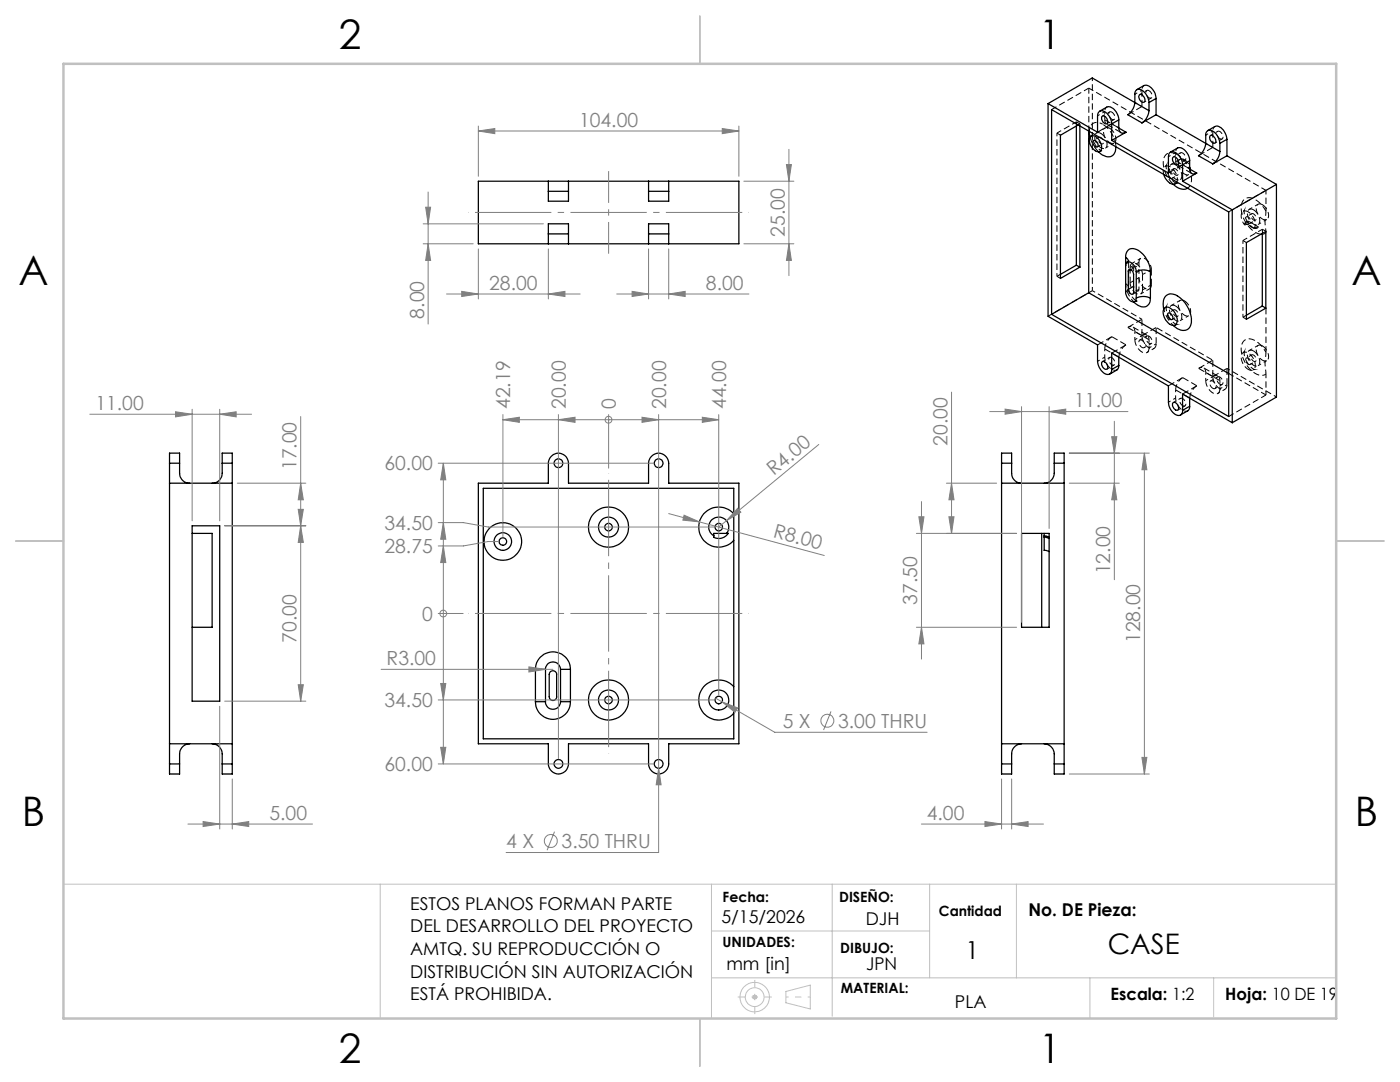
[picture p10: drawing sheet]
<svg xmlns="http://www.w3.org/2000/svg" width="279mm" height="216mm" viewBox="0 0 279 216" stroke-linecap="round" stroke-linejoin="round" font-family="sans-serif">
<g fill="none" stroke="#000" stroke-width=".25">
<path d="M226.9 17.9l1.4-.8a2.23 2.23 0 0 1 2.4 2.2v.3M227.4 18.9a1.01 1.01 0 0 1 .9 1.5 1.01 1.01 0 0 1-.9-1.5zM230.7 19.6l-1.4 .9M230.7 19.6v3.3M109.4 38.2h4.1M109.4 36.2h4.1M109.4 38.2v1.9h4.1v-1.9M109.4 36.2h-13.9v12.4h13.9M109.4 36.2v2M113.5 36.2v2M113.5 36.2h15.9M129.4 38.2h4.1"/>
<path d="M129.4 36.2h4.1M129.4 38.2v1.9h4.1v-1.9M129.4 36.2v2M133.5 36.2h14v12.4h-14M133.5 36.2v2M209.2 20.7l9.8 5.7v-3.3a.93 .93 0 0 1 .6-1 .93 .93 0 0 1 1.1 .3 3.1 3.1 0 0 1 1.2 2.3M209.2 20.7v42.4l9.8 5.7v3.3a2.69 2.69 0 0 0 2.2 2.6l.5-.3 .2-.7M209.9 21.9l35.3 20.4v40.8l-35.3-20.4zM214.8 25.2v27.7M215.2 24.9l-3.6 2.1v28.6l3.9-2.3M215.5 25.2v28.1M217.3 26.2v32.2"/>
<path d="M217.4 26.2l.1 1.2M217.6 27.2a1.5 1.5 0 0 1 2 1.2 1.24 1.24 0 0 1-.3 1.9 2.24 2.24 0 0 1-1.7-3.1zM218 26.9l-.3 .3M218.2 28a.78 .78 0 0 1 .8 .5 .78 .78 0 0 1-.1 .9 .91 .91 0 0 1-.7-1.4zM219.5 22.2l1.4-.8a2.11 2.11 0 0 1 2.3 1.9l.1 .6M219.9 30.1l-.4 .1M219.9 23.2a.82 .82 0 0 1 1.2 .9 .43 .43 0 0 1-.2 .6 .43 .43 0 0 1-.6-.2l-.4-.7zM221.9 28l11.3 6.5v-3.2a.91 .91 0 0 1 .6-1 .91 .91 0 0 1 1 .3 2.98 2.98 0 0 1 1.2 2.3M221.9 24.7v3.3M222.7 29.3a1.63 1.63 0 0 1-.7 1.8 1.63 1.63 0 0 1-2-.2l-.8-.6M223.3 25.5a.89 .89 0 0 0 .4 1 .89 .89 0 0 0 1-.1M223.3 23.9l-1.4 .8"/>
<path d="M223.3 23.9v1.6M223.3 25.5l1.4 .9M224.7 26.4l-2.8 1.6M226.5 20.5v-1.7a.91 .91 0 0 1 .6-1 .91 .91 0 0 1 1 .4 3.5 3.5 0 0 1 1.2 2.3M226.5 20.5a3.3 3.3 0 0 1-1.4 2.4l2.8 1.6M226.5 20.5l-8.5-4.9-8.8 5.1M226.5 20.5l2.8 1.6M229.3 22.1a3.3 3.3 0 0 1-1.4 2.4M229.3 20.5v1.6M230.7 22.9l-2.8 1.6M230.7 22.9l9.9 5.7M232.2 34.8a2.58 2.58 0 0 0 2 2l.5-.3 .1-.2"/>
<path d="M233.5 35.5l.1 .1M233.6 30.3l1.4-.8a2.19 2.19 0 0 1 2.3 2l.1 .6M234.1 31.4a.78 .78 0 0 1 .8 .1 .78 .78 0 0 1 .3 .7 .43 .43 0 0 1-.1 .6 .43 .43 0 0 1-.6-.1l-.5-.8zM234.1 36.8a2.52 2.52 0 0 0 2.9 .8M234.8 36.6l-.3 .1M236 36.2l9.9 5.7M236 32.9v3.3M237.4 33.7a.87 .87 0 0 0 .4 .9 .87 .87 0 0 0 1-.1M237.4 32.1l-1.4 .8M237.4 32.1v1.6M237.4 33.7l1.4 .8M238.8 34.5l-2.8 1.7"/>
<path d="M240.6 28.6v-1.6a.92 .92 0 0 1 .6-1 .92 .92 0 0 1 1.1 .3 3.5 3.5 0 0 1 1.2 2.3M240.6 28.6a3.3 3.3 0 0 1-1.4 2.5l2.8 1.6M240.6 28.6l2.9 1.6M241 26.1l1.4-.8a1.92 1.92 0 0 1 2.3 1.6l.2 .9M241.5 27.1a.77 .77 0 0 1 1.1 .7 .5 .5 0 0 1-.2 .7 .5 .5 0 0 1-.7-.3l-.2-.4zM243.5 30.2a3.3 3.3 0 0 1-1.5 2.5M243.5 28.6v1.6M244.9 31.1l9.8 5.7M244.9 31.1l-2.9 1.6M244.9 27.8l-1.4 .8M244.9 27.8v3.3M254.7 36.8l-8.8 5.1"/>
<path d="M254.7 36.8v42.4l-8.8 5.1M109.4 48.6h4.1M109.4 46.7h4.1M109.4 46.7v-2h4.1v2M109.4 46.7v1.9M113.5 46.7v1.9M113.5 48.6h15.9M129.4 48.6h4.1M129.4 46.7h4.1M129.4 46.7v-2h4.1v2M129.4 46.7v1.9M133.5 46.7v1.9"/>
<path d="M214.8 52.9l.7 .4M214.8 52.9l-3.2 1.9M217.3 58.4l27.9 16.1M217.3 58.4l-7.4 4.3M224.6 51.4a1.5 1.5 0 0 1 .8-1.7 1.5 1.5 0 0 1 1.7 .2 5.7 5.7 0 0 1 2.5 4.3M224.6 53a.69 .69 0 0 1 .5-.8 .69 .69 0 0 1 .8 .3l.5 .7 .4 1M224.6 51.4v6.9a1.96 1.96 0 0 0 1.7 1.9l.3-.1 .2-.6M224.6 51.4l.4 .3 .2 .4M225.2 54.1a.44 .44 0 0 1 .4-.4 .44 .44 0 0 1 .5 .5l.1 .6v3.7a.55 .55 0 0 1-.6 .2 .55 .55 0 0 1-.4-.6v-.4M225.2 54.1v3.6M225.2 52l-.3 .3M225.7 53.8l-.5 .3"/>
<path d="M226.2 57.1l-1 .6M226.8 54.2a2.96 2.96 0 0 1 2.8 0M226.8 59.5a3.3 3.3 0 0 1 2.8 0M226.8 54.2v5.3M229.6 59.5a1.51 1.51 0 0 1-.7 1.6 1.51 1.51 0 0 1-1.8-.2l-.9-.6M229.6 54.2v5.3M245.9 41.9v42.4M248.7 48.4l3.9-2.2v15.3l-3.9 2.2zM251.6 46.7h.3M251.9 46.6v14.5M219.9 72.2a.82 .82 0 0 1 1.2 .9 .49 .49 0 0 1-.3 .6 .49 .49 0 0 1-.7-.4l-.2-.6zM221.9 73.7v-3.3l11.3 6.6v3.3a2.69 2.69 0 0 0 2.1 2.6l.5-.3 .2-.7"/>
<path d="M223.3 72.9l-.1 .5-.3 .4-1.4 .8M223.3 71.3v1.6M223.3 72.9l-1.4 .8M226.8 60.1l-.4 .1M232.3 61.7a2.29 2.29 0 0 1 1.1-3 4.4 4.4 0 0 1 3.9 3.1 3.4 3.4 0 0 1-.2 3.9 2.41 2.41 0 0 1-3-.8M232.4 61.5a1.56 1.56 0 0 1 2.1 1 1.67 1.67 0 0 1-.1 2.4 2.5 2.5 0 0 1-2.3-2.5zM232.8 61.2l-.2 .2M233 62.6a.78 .78 0 0 1 .9 .2 .78 .78 0 0 1 .1 .8 .78 .78 0 0 1-.8-.2 .78 .78 0 0 1-.2-.8zM234.8 64.8h-.3M237.4 79.4v1.7M251.9 61.1l.7 .4M251.9 61.1l-3.2 1.8"/>
<path d="M33.8 92.4v-2h2v2M33.8 96.4h12.6M33.8 92.4h2M33.8 92.4v60M35.8 92.4v2a1.97 1.97 0 0 0 2.1 2M44.3 92.4v2a1.97 1.97 0 0 1-2 2M44.3 92.4v-2h2.1v2M44.3 92.4h2.1M46.4 92.4v60M95.5 96.4h13.9v-4a2.01 2.01 0 0 1 2-2 2.01 2.01 0 0 1 2.1 2v4h15.9v-4a2.01 2.01 0 0 1 2-2 2.01 2.01 0 0 1 2.1 2v4h14v52h-14v4a2.01 2.01 0 0 1-2.1 2 2.01 2.01 0 0 1-2-2v-4h-15.9v4a2.01 2.01 0 0 1-2.1 2 2.01 2.01 0 0 1-2-2v-4h-13.9zM96.4 97.4h50v50h-50zM199.9 92.4v-2h2v2"/>
<path d="M199.9 96.4h12.5M199.9 92.4v60M199.9 92.4h2M201.9 92.4v2a1.97 1.97 0 0 0 2 2M210.4 92.4v2a2.04 2.04 0 0 1-2 2M210.4 92.4v-2h2v2M210.4 92.4h2M212.4 92.4v60M234.1 80.4a.92 .92 0 0 1 .9 .2 .92 .92 0 0 1 .2 1 .56 .56 0 0 1-.6 .2 .56 .56 0 0 1-.4-.5l-.2-.4zM236 81.9v-3.3l9.9 5.7M237.4 81.1l-.1 .5-.2 .4-1.5 .8M237.4 81.1l-1.4 .8"/>
<path d="M38.3 106.4h4v18.8h-4M38.3 104.9h5.6v35h-5.6zM145 106.4a2 2 0 0 0-.4-2.8 2 2 0 0 0-2.9 .5 2 2 0 0 0 .8 2.8M145 106.4h.3a2.16 2.16 0 0 1-2.8 .8v-.3M145 106.4h-2.5v.5M146.4 102.5a4 4 0 0 0-5.7-.2 4 4 0 0 0 0 5.7 4 4 0 0 0 5.7-.2M203.9 106.4h5.5v18.8h-5.5zM207.9 106.4v18.8M208.4 107.2l1 .3M208.4 107.2v2.6l1 .3M208.4 106.9l1 .3M208.4 106.9v.3"/>
<path d="M208.4 106.4v.5M106.9 133.6h2M106.9 133.6a3.5 3.5 0 0 1 3.4-3.5 3.5 3.5 0 0 1 3.5 3.5M106.9 133.6v6.4M108.9 133.6a1.5 1.5 0 0 1 1.5-1.5 1.5 1.5 0 0 1 1.5 1.5M108.9 133.6v6.4M109.9 134a.75 .75 0 0 1 .8-.1 .75 .75 0 0 1 .4 .7v4.4a.74 .74 0 0 1-.8 .8 .74 .74 0 0 1-.7-.8v-4.4zM111.9 133.6h1.9M111.9 133.6v6.4M113.8 133.6v6.4M146.4 137a4 4 0 0 0-5.7-.2 4 4 0 0 0 0 5.7 4 4 0 0 0 5.7-.2M33.8 152.4v2h2v-2"/>
<path d="M33.8 148.4h12.6M33.8 152.4h2M37.9 148.4a2.03 2.03 0 0 0-2.1 2v2M42.3 148.4a2.03 2.03 0 0 1 2 2v2M44.3 152.4v2h2.1v-2M44.3 152.4h2.1M106.9 140a3.5 3.5 0 0 0 3.4 3.5 3.5 3.5 0 0 0 3.5-3.5M106.9 140h2M108.9 140a1.5 1.5 0 0 0 1.5 1.5 1.5 1.5 0 0 0 1.5-1.5M111.9 140h1.9M199.9 152.4v2h2v-2M199.9 148.4h12.5"/>
<path d="M199.9 152.4h2M203.9 148.4a2.04 2.04 0 0 0-2 2v2M208.4 148.4a2.1 2.1 0 0 1 2 2v2M210.4 152.4v2h2v-2M210.4 152.4h2"/>
<circle cx="111.5" cy="92.4" r=".87"/>
<circle cx="131.4" cy="92.4" r=".86"/>
<circle cx="100.3" cy="108.1" r="1.76"/>
<circle cx="100.4" cy="108.1" r="3.7"/>
<circle cx="100.4" cy="108.1" r=".74"/>
<circle cx="121.4" cy="105.2" r="4"/>
<circle cx="121.4" cy="105.2" r=".75"/>
<circle cx="121.4" cy="105.2" r="1.99"/>
<circle cx="143.5" cy="105.2" r=".75"/>
<circle cx="121.4" cy="139.7" r=".76"/>
<circle cx="121.4" cy="139.7" r="4"/>
<circle cx="121.4" cy="139.7" r="1.99"/>
<circle cx="143.4" cy="139.7" r=".76"/>
<circle cx="143.5" cy="139.7" r="1.99"/>
<circle cx="111.5" cy="152.4" r=".87"/>
<circle cx="131.4" cy="152.4" r=".87"/>
</g>
<g fill="none" stroke="#000" stroke-width=".2" stroke-dasharray="1.3 .6" stroke-linecap="butt">
<path d="M227.9 18v3.3M215.5 25.1v-.4M215.5 24.7l-.3 .2M219.7 26.6a.83 .83 0 0 0-1.1 .1 .83 .83 0 0 0-.1 1.1 2.05 2.05 0 0 0 2 1.8 1.69 1.69 0 0 0-.1-2.4l-.7-.6M220.9 24.8l2.8 1.7M221.5 25.6a2.24 2.24 0 0 1 1 2.9 1.51 1.51 0 0 1-2-1.2 1.25 1.25 0 0 1 .3-1.9l.7 .2M221.9 24.7l-2.8 1.7M223.3 25.5l-2.8-1.6M225.1 22.9l2.8-1.6M234.6 32.9a2.24 2.24 0 0 1 1 2.8 1.51 1.51 0 0 1-2-1.1 1.25 1.25 0 0 1 .4-1.9l.6 .2M235 33l2.9 1.6M236 32.9l-2.8 1.6"/>
<path d="M236.4 31.9a2.24 2.24 0 0 1 1 2.8 1.51 1.51 0 0 1-2-1.1 1.25 1.25 0 0 1 .3-1.9l.7 .2M237.4 33.7l-2.8-1.6M239.2 31l2.8-1.6M242 26.1v3.3M225.2 52.2l.1-.2M226.2 53.5l-.5 .3M248.4 44.5v.4M250.2 41.9a2.24 2.24 0 0 1 1 2.8 1.51 1.51 0 0 1-2-1.1 1.25 1.25 0 0 1 .3-1.9l.7 .2M251.9 40.8a2.24 2.24 0 0 1 1 2.9 1.51 1.51 0 0 1-1.9-1.1 1.25 1.25 0 0 1 .3-1.9l.6 .1M219.1 68.8l2.8-1.6M220.5 69.6l2.8 1.7M224.7 68.8l-2.8 1.6"/>
<path d="M224.7 68.8l-2.8-1.6M225.1 65.3l2.8 1.7M226.5 67.8a2.7 2.7 0 0 0 2.1 2.6l.5-.3 .2-.7M226.9 60.1a3.3 3.3 0 0 1-1.7-2.7M227.9 67l2.8-1.7M227.9 63.7l-2.8 1.6M227.9 63.7v3.3M227.9 67a2.7 2.7 0 0 0 2.1 2.6l.5-.3 .2-.7M228.9 66.9l-2.8-1.7M229.3 67.8l-2.8-1.6M230.7 68.6v-3.3M233.2 77l2.8-1.7"/>
<path d="M234.6 77.8l2.8 1.6M234.6 61.1a2.24 2.24 0 0 1 1 2.8 1.51 1.51 0 0 1-2-1.1 1.25 1.25 0 0 1 .4-1.9l.6 .2M236.4 60a2.24 2.24 0 0 1 1 2.9 1.51 1.51 0 0 1-2-1.1 1.25 1.25 0 0 1 .3-1.9l.7 .1M238.9 77l-2.9 1.6M238.9 77l-2.9-1.7M239.2 73.5l2.8 1.6M240.6 76a2.7 2.7 0 0 0 2.2 2.6l.5-.3 .2-.7M242 75.1l2.9-1.6M242 71.9l-2.8 1.6M242 71.9v3.2M242 75.1a2.7 2.7 0 0 0 2.2 2.7l.5-.3 .2-.7M243 75l-2.8-1.6"/>
<path d="M243.5 76l-2.9-1.7M244.9 76.8v-3.3M250.2 70a2.24 2.24 0 0 1 1 2.9 1.51 1.51 0 0 1-2-1.1 1.25 1.25 0 0 1 .3-1.9l.7 .1M251.9 69a2.24 2.24 0 0 1 1 2.9 1.51 1.51 0 0 1-1.9-1.2 1.25 1.25 0 0 1 .3-1.8l.6 .1M252.7 70.3v-8.8"/>
</g>
<g fill="none" stroke="#000" stroke-width=".2" stroke-dasharray="1.3 .6" stroke-dashoffset=".8" stroke-linecap="butt">
<path d="M227.9 18l-1.4 .8M228.9 18l-1.4 .9M219.1 23.1l1.4-.8M220.5 22.3v1.6M220.9 24.7l1.4-.9M221.5 22.3l-1.5 .8M221.9 24.7l1.4 .8M227.9 21.3l-1.4-.9M228.3 20.4l1.5-.8M233.2 31.3l1.4-.9M234.6 30.4v1.7M235.1 32.8l1.4-.8"/>
<path d="M235.6 30.5l-1.4 .8M236 32.9l1.4 .8M242 29.4l-1.4-.8M242 26.1l-1.4 .9M242.5 28.5l1.4-.8M243 26.2l-1.4 .8M219.1 72.1l1.4-.8M220.5 69.6v1.7M220.9 73.7l1.4-.9M221.5 71.3l-1.5 .8M226.5 66.2v1.6M227.9 67l-1.4 .8"/>
<path d="M228.3 69.4l1.5-.8M228.9 67l-1.4 .9M228.9 70.3l1.4-.8M229.3 69.4v-1.6M230.7 68.6l-1.4 .8M234.6 77.8v1.6M235.6 79.5l-1.4 .8M240.6 74.3v1.7M242 75.1l-1.4 .9M242.5 77.5l1.4-.8M243 75.2l-1.4 .8M243 78.5l1.5-.8"/>
<path d="M243.5 77.6v-1.6M244.9 76.8l-1.4 .8M233.2 80.2l1.4-.8M235.1 81.8l1.4-.8"/>
</g>
<path d="M217.3 17.6v8.5M209.9 21.9l7.4-4.3M234.8 36.6a3.9 3.9 0 0 1-2-3.6l-.2 .2M252.7 38l-35.4-20.4M245.2 42.3l7.5-4.3M250.4 45.6a3.9 3.9 0 0 1-2.1-3.6l-.2 .2M245.2 74.5l7.5 4.3M245.2 83.1l7.5-4.3" fill="none" stroke="#000" stroke-width=".2" stroke-dasharray="1.3 .6" stroke-dashoffset=".2" stroke-linecap="butt"/>
<g fill="none" stroke="#000" stroke-width=".2" stroke-dasharray="1.3 .6" stroke-dashoffset=".5" stroke-linecap="butt">
<path d="M228.3 17.1l-.3 .4-.1 .5M218 27.3v30.7M220.5 23.9a.86 .86 0 0 0 .4 .9 .86 .86 0 0 0 1-.1M220.9 21.4l-.3 .4-.1 .5M234.6 32.1a.86 .86 0 0 0 .4 .9 .86 .86 0 0 0 1-.1M235 30.8a5.7 5.7 0 0 1 2.6 6l-.6 .7M235 29.5l-.3 .4-.1 .5M242.5 25.2l-.4 .4-.1 .5M224.7 58.2a.86 .86 0 0 0 .5-.8 .86 .86 0 0 0-.5-.8M250.2 45.6l1-.3M250.2 45.6a2.48 2.48 0 0 0-1.1-3.3 .91 .91 0 0 0-1.1 0 .91 .91 0 0 0-.3 1.1l.2 .6 .5 .9M250.2 45.6l-1.8-1.1"/>
<path d="M252.7 42.2v-4.2M220.5 71.3a2.7 2.7 0 0 0 2.1 2.6l.3-.1M226.3 60.2a5.6 5.6 0 0 1-1.6-3.6M226.5 66.2a.86 .86 0 0 0-.4-1 .86 .86 0 0 0-1 .1M227.9 67a.86 .86 0 0 1 1-.1 .86 .86 0 0 1 .4 .9M234.6 79.4a2.7 2.7 0 0 0 2.1 2.7l.3-.1M240.6 74.3a.86 .86 0 0 0-.4-.9 .86 .86 0 0 0-1 .1M242 75.1a.86 .86 0 0 1 1-.1 .86 .86 0 0 1 .5 1M252.7 74.6a2.53 2.53 0 0 1-3.2-.9 5.2 5.2 0 0 1-1.5-5.4 1.86 1.86 0 0 1 2.9-.1l.9 .9 .9 1.2M252.7 78.8v-4.2"/>
</g>
<g fill="none" stroke="#000" stroke-width=".2" stroke-dasharray="1.3 .6" stroke-dashoffset=".3" stroke-linecap="butt">
<path d="M229.3 18.1a.47 .47 0 0 0-.6 .1 .47 .47 0 0 0 .1 .6 .66 .66 0 0 0 .4 .7 .66 .66 0 0 0 .7-.2v-.5l-.6-.7M214.8 24.3l-3.9 2.3M221.9 22.4a.47 .47 0 0 0-.6 .1 .47 .47 0 0 0 .1 .6 .66 .66 0 0 0 .4 .7 .66 .66 0 0 0 .7-.2l-.1-.6-.5-.6M236 32a.47 .47 0 0 0 .7-.2 .47 .47 0 0 0-.1-.6 .66 .66 0 0 0-.4-.6 .66 .66 0 0 0-.8 .1l.2 .8 .4 .5M243.5 27.7a.47 .47 0 0 0 .6-.2 .47 .47 0 0 0-.1-.6 .66 .66 0 0 0-.4-.6 .66 .66 0 0 0-.7 .1v.6l.6 .7M225.5 56.4a2.24 2.24 0 0 0 2 2.3l.3-.2 .2-.6M227.3 52.3a.83 .83 0 0 1 .6-.9 .83 .83 0 0 1 1 .5l.6 .7 .3 1.2M228 54.8a2.24 2.24 0 0 0-2-2.3l-.3 .2-.2 .7M229.8 56.8a.83 .83 0 0 1-.6 .9 .83 .83 0 0 1-1-.4l-.6-.7-.3-1.2M248.1 48l3.8-2.3M249.1 44.8v-.7M209.2 63.1l8.8-5.1"/>
<path d="M221.9 71.4a.47 .47 0 0 0-.6 .1 .47 .47 0 0 0 .1 .6 .66 .66 0 0 0 .4 .7 .66 .66 0 0 0 .7-.2l-.1-.6-.5-.6M227.9 67.9a.47 .47 0 0 0-.6 .1 .47 .47 0 0 0 .1 .7 .66 .66 0 0 0 .4 .6 .66 .66 0 0 0 .7-.2l-.1-.5-.5-.7M229.3 67.1a.47 .47 0 0 0-.6 .1 .47 .47 0 0 0 .1 .6 .66 .66 0 0 0 .4 .7 .66 .66 0 0 0 .7-.2v-.6l-.6-.6M234.8 64.7a3.9 3.9 0 0 1-2-3.5M242 77.5a.47 .47 0 0 0 .7-.1 .47 .47 0 0 0-.1-.7 .66 .66 0 0 0-.4-.6 .66 .66 0 0 0-.8 .1l.2 .8 .4 .5M243.5 76.7a.47 .47 0 0 0 .6-.2 .47 .47 0 0 0-.1-.6 .66 .66 0 0 0-.4-.6 .66 .66 0 0 0-.7 .1v.6l.6 .7M236 81a.47 .47 0 0 0 .7-.2 .47 .47 0 0 0-.1-.6 .66 .66 0 0 0-.4-.6 .66 .66 0 0 0-.8 .1l.2 .8 .4 .5"/>
</g>
<g fill="none" stroke="#000" stroke-width=".2" stroke-dasharray="1.3 .6" stroke-dashoffset=".4" stroke-linecap="butt">
<path d="M210.9 26.6l.7 .4M214.8 24.3l.7 .4M214.8 25.1v-.8M234.9 36.3a2.63 2.63 0 0 0-2.1-3.2 1.18 1.18 0 0 0-.6 1.7M210.9 55.1l.7 .4M210.9 55.1l.7-.4M248.1 48l.7 .4M249.1 44.8l-.7 .1M249.1 44.1l2.1 1.2M249.1 44.1l-.7 .4M251.2 45.3a1.36 1.36 0 0 1-2.1-.5M251.9 45.7l.8 .5"/>
<path d="M251.9 45.7v.9M252.7 42.2l-.2 2.2 .2 2.1M252.7 46.5l-.8 .2M248.1 63.3l.7 .4M248.8 62.9l-.7 .4M249.1 73.7a.9 .9 0 0 0 1.1 0 .9 .9 0 0 0 .3-1 2.57 2.57 0 0 0-2.2-2.4 1.48 1.48 0 0 0-.2 2.2l.5 .8 .5 .4M252.7 70.3l-.2 2.2 .2 2.1"/>
</g>
<g fill="none" stroke="#000" stroke-width=".2" stroke-dasharray="1.3 .6" stroke-dashoffset=".6" stroke-linecap="butt">
<path d="M218 15.5v11.5M210.9 26.6v28.5M217.4 26.2a1.6 1.6 0 0 1 .8-1.6 1.6 1.6 0 0 1 1.9 .2M219 29.3l1.1-.6M219.3 27.4l-1 .6M219.9 30.1a3.6 3.6 0 0 1-1.9-3.2M220.6 29.6l1.7-1.1M220.6 25.5l-1.8 1M233.9 35.6l1.1-.6M234.2 33.7l-1 .6M235.5 35.8l1.8-1M235.5 31.8l-1.8 1"/>
<path d="M218 58l9.9 5.7M225.2 52v.5l-.5 .5M225.5 53.4l1.8-1.1M225.5 56.4l1.8-1M226.1 58.7l1.1-.6M226.2 53.5v1.2M226.4 53.2l-1.1 .6M227.3 54.1l-1.1 .6M227.3 57.7l-1.1 .6M227.7 58.7l1.7-1.1M227.7 51.5l-1.8 1.1M228 54.8l1.8-1"/>
<path d="M228 57.9l1.8-1.1M235.5 59.9l-1.8 1.1M249.5 44.6l1.1-.7M249.8 42.6l-1.1 .7M251.1 44.8l1.7-1M251.1 40.8l-1.8 1M233.9 63.7l1.1-.6M234.1 64.9a6.7 6.7 0 0 1-1.8-3.2M234.2 61.8l-1 .6M235.5 64l1.8-1M244.9 73.5l9.9 5.7M248.1 63.3v-15.3"/>
<path d="M249.5 72.7l1.1-.6M249.8 70.8l-1.1 .6M251.1 73l1.7-1M251.1 68.9l-1.8 1"/>
</g>
<path d="M219.7 27.4a.44 .44 0 0 0-.6 .2 .44 .44 0 0 0 .2 .6 .48 .48 0 0 0 .4 .5 .48 .48 0 0 0 .5-.3l-.1-.5-.4-.5M233.6 35.6a.44 .44 0 0 0 .5-.3 .44 .44 0 0 0-.1-.5 .48 .48 0 0 0-.4-.5 .48 .48 0 0 0-.6 .2l.2 .6 .3 .4M234.6 33.7a.44 .44 0 0 0-.6 .2 .44 .44 0 0 0 .2 .6 .48 .48 0 0 0 .4 .5 .48 .48 0 0 0 .5-.3l-.1-.6-.4-.4M227.3 57.7v-3.6M249.1 44.5a.44 .44 0 0 0 .6-.2 .44 .44 0 0 0-.2-.6 .48 .48 0 0 0-.4-.5 .48 .48 0 0 0-.5 .3l.1 .6 .4 .4M250.2 42.7a.44 .44 0 0 0-.6 .2 .44 .44 0 0 0 .2 .6 .48 .48 0 0 0 .3 .5 .48 .48 0 0 0 .6-.3l-.1-.6-.4-.4M234.6 61.9a.44 .44 0 0 0-.6 .2 .44 .44 0 0 0 .2 .6 .48 .48 0 0 0 .4 .4 .48 .48 0 0 0 .5-.2l-.1-.6-.4-.4M249.1 72.7a.44 .44 0 0 0 .6-.2 .44 .44 0 0 0-.2-.6 .48 .48 0 0 0-.4-.5 .48 .48 0 0 0-.5 .3l.1 .5 .4 .5M250.2 70.9a.44 .44 0 0 0-.6 .2 .44 .44 0 0 0 .2 .5 .48 .48 0 0 0 .3 .5 .48 .48 0 0 0 .6-.2l-.1-.6-.4-.4" fill="none" stroke="#000" stroke-width=".2" stroke-dasharray="1.3 .6" stroke-dashoffset=".7" stroke-linecap="butt"/>
<path d="M220.1 24.8a5.9 5.9 0 0 1 2.6 4.5M230.7 65.3l11.3 6.6" fill="none" stroke="#000" stroke-width=".2" stroke-dasharray="1.3 .6" stroke-dashoffset="-.2" stroke-linecap="butt"/>
<path d="M225.5 53.4v3M228 57.9v-3.1M229.8 53.8v3M251.6 46.7a5.5 5.5 0 0 1-3.7-6.3 1.67 1.67 0 0 1 2.6-.6l1.3 1.2 .9 1.2M221.9 67.2a3.1 3.1 0 0 0-1.4 2.4M223.3 71.3a3.1 3.1 0 0 1 1.4-2.5M236 75.3a3.1 3.1 0 0 0-1.4 2.5M237.4 79.4a3.1 3.1 0 0 1 1.5-2.4M250.1 73.8l.3-.1a3.9 3.9 0 0 1-2.1-3.6l-.2 .2" fill="none" stroke="#000" stroke-width=".2" stroke-dasharray="1.3 .6" stroke-dashoffset=".1" stroke-linecap="butt"/>
<path d="M226.2 57.1a.82 .82 0 0 0 1 .9l.1-.3M227.3 54.1a.82 .82 0 0 0-1-.9l-.1 .3M227.3 54.1v-1.8" fill="none" stroke="#000" stroke-width=".2" stroke-dasharray="1.3 .6" stroke-dashoffset=".9" stroke-linecap="butt"/>
<path d="M219.2 30.3a6.3 6.3 0 0 1-1.7-2.9M234.1 36.8a5.6 5.6 0 0 1-1.8-5.4 1.67 1.67 0 0 1 2.7-.6M225.2 57.4v-5.2" fill="none" stroke="#000" stroke-width=".2" stroke-dasharray="1.3 .6" stroke-dashoffset="-.1" stroke-linecap="butt"/>
<g fill="none" stroke="#808080" stroke-width=".2">
<path d="M85.4 38.3v26.4M95.5 26.1l3.2-.5v1.1zM95.5 25.2v10M95.5 26.1h52M144.1 25.6l3.4 .5-3.4 .6zM147.5 25.2v10M148.4 36.2h10M157 32.8h.9l-.5 3.4zM157.4 29.8v25.2M84.5 48.6h9.9M84.5 44.7h23.9M84.9 41.3h1l-.5 3.4z"/>
<path d="M85.4 48.6l.5 3.4h-1zM89.1 58.7h26.7M92.1 58.1l3.4 .6-3.4 .5zM95.5 49.7v10M109.4 58.7l3.3-.6v1.1zM109.4 49.7v10M123.1 58.7h26.4M126.2 58.1l3.2 .6-3.2 .5zM129.4 49.7v10M133.5 58.7l3.2-.6v1.1zM133.5 49.7v10M148.4 48.6h10"/>
<path d="M157.4 48.6l.5 3.4h-.9zM189.9 78.2v28.2M17.9 82.7h32.3M35 82.2l3.3 .5-3.3 .5zM38.3 81.7v22.2M43.9 82.7l3.2-.5v1zM43.9 81.7v22.2M47.3 96.4h13.7M60 96.4l.5 3.3h-1zM60 83.1v56.8M87.5 92.4h43M88.5 92.4l.5 3.3h-1.1z"/>
<path d="M88.5 92.4v60M100.4 83.7l3.2-.4v1zM100.4 82.7v24.4M100.4 83.7h43M111.4 83.7l3.4-.4v1zM111.4 82.7v68.7M121.5 83.7h.1M121.5 82.7v10.7M128.1 83.3l3.3 .4-3.3 .6zM131.4 82.7v68.7M140.2 83.3l3.2 .4-3.2 .6zM143.4 82.7v56"/>
<path d="M163.4 88.7l-18.4 15.2M188.9 96.4h10M189.9 96.4l.5 3.3h-1zM197.5 82.1h27.6M200.6 81.6l3.3 .5-3.3 .6zM203.9 81.1v43.1M209.4 82.1l3.3-.5v1.1zM209.4 81.1v24.3M213.4 90.4h16M213.4 96.4h10M221.9 87.1h1l-.5 3.3zM222.4 96.4l.5 3.3h-1z"/>
<path d="M222.4 84.1v31.6M228.4 90.4l.5 3.3h-1zM228.4 90.4v64M44.8 104.9h16.2M59.5 101.6h1l-.5 3.3zM60 104.9l.5 3.3h-1zM87.5 104.3h5l4.9 .9h45.1M88.5 108.9l.5 3.4h-1.1zM88.5 104.3l.5 3.3h-1.1zM99.3 108.1h-1.9l-4.9 .8h-5M133.5 102.5l31 8.3M136.5 102.8l3.1 1.3-3.3-.3z"/>
<path d="M145 103.9l-1.6 1.3M147.2 101.4l.6 .8-2.8 1.7zM182.9 106.4h20M183.4 103.1h1l-.5 3.3zM183.9 100.1v31.4M189.4 103.1h1l-.5 3.3zM44.8 139.9h16.2M59.5 136.6h1l-.5 3.3zM76.1 133.6h34.2M87.5 122.4h4.9M87.5 139.7h55M87.9 136.4h1.1l-.5 3.3z"/>
<path d="M88.5 122.4h.1M105.6 133.1l3.3 .5-3.3 .5zM142.8 139.3l1.3 .8M182.9 125.2h20M183.9 125.2l.5 3.3h-1zM43.9 140.9v24.5M46.4 155.4v10M87.5 152.4h43M87.9 149.1h1.1l-.5 3.3zM131.4 153.3l.5 3.3h-.9zM131.4 151.6v18.5h-30.4M144.1 140.1l3.1 1.2-.5 .8z"/>
<path d="M144.1 140.1l10.5 6h30.4M165.8 142l-1.4 3.7M199.9 155.4v10M201.9 155.4v10M213.4 154.4h16M227.9 151.1h1l-.5 3.3zM37.5 164.4h24.9M40.5 163.9l3.4 .5-3.4 .5zM46.4 164.4l3.2-.5v1zM110.7 165.9l-1.5 3.8M183.9 164.4h24.3M196.6 163.9l3.3 .5-3.3 .5z"/>
<path d="M201.9 164.4l3.3-.5v1z"/>
<circle cx="121.5" cy="83.8" r=".68"/>
<circle cx="88.5" cy="122.4" r=".68"/>
<circle cx="165.1" cy="143.8" r="1.3"/>
<circle cx="109.9" cy="167.8" r="1.31"/>
</g>
<g fill="none" stroke="#c0c0c0" stroke-width=".2">
<path d="M12.7 176.4h254M75.9 176.4v26.8M142 176.4v26.8M166.1 176.4v26.4M185.5 176.4v18.7M202.8 176.4v18.7M142 185.8h43.5M142 195.1h124.7M150.1 199h1M150.2 198.6l.8 .7M150.6 198.5v1M151 198.6l-.8 .7"/>
<path d="M156.8 197.8l4.9-1.2v4.7l-4.9-1.2zM217.5 195.1v8.1M242.2 195.1v7.8"/>
<circle cx="150.6" cy="199" r="1.88"/>
<circle cx="150.6" cy="199" r="2.95"/>
</g>
<path d="M149.5 42.4h-56M93.5 122.4h56M121.5 150.4v-56" fill="none" stroke="#808080" stroke-width=".2" stroke-dasharray="15.2 1.3 1.3 1.3" stroke-dashoffset="-1.3" stroke-linecap="butt"/>
<path d="M121.5 50.6v-16.5" fill="none" stroke="#808080" stroke-width=".2" stroke-dasharray="15.2 1.3 1.3 1.3" stroke-dashoffset="8.9" stroke-linecap="butt"/>
<path d="M156.9 198.9h4.8" fill="none" stroke="#c0c0c0" stroke-width=".2" stroke-dasharray="15.2 1.3 1.3 1.3" stroke-dashoffset="14.7" stroke-linecap="butt"/>
<path d="M147.2 198.9h6.8M150.6 202.4v-6.9" fill="none" stroke="#c0c0c0" stroke-width=".2" stroke-dasharray="15.2 1.3 1.3 1.3" stroke-dashoffset="13.7" stroke-linecap="butt"/>
<path d="M139.7 3.2v9.5M3.1 107.9h9.6M266.7 107.9h9.5M139.7 203.2v9.6" fill="none" stroke="#c0c0c0" stroke-width=".25"/>
<path d="M12.7 12.7h254v190.5h-254z" fill="none" stroke="#c0c0c0" stroke-width=".5"/>
<g fill="#808080">
<path d="M105.6 133.1l3.3 .5-3.3 .5z"/>
<path d="M147.2 101.4l.6 .8-2.8 1.7z"/>
<path d="M136.5 102.8l3.1 1.3-3.3-.3z"/>
<path d="M144.1 140.1l2.6 2 .5-.8zM131.4 153.3l-.4 3.3h.9zM200.6 81.6l3.3 .5-3.3 .6zM209.4 82.1l3.3-.5v1.1zM196.6 163.9l3.3 .5-3.3 .5zM201.9 164.4l3.3-.5v1zM35 82.2l3.3 .5-3.3 .5zM43.9 82.7l3.2-.5v1zM40.5 163.9l3.4 .5-3.4 .5zM46.4 164.4l3.2-.5v1zM95.5 26.1l3.2-.5v1.1zM144.1 25.6l3.4 .5-3.4 .6zM92.1 58.1l3.4 .6-3.4 .5zM109.4 58.7l3.3-.6v1.1z"/>
<path d="M126.2 58.1l3.2 .6-3.2 .5zM133.5 58.7l3.2-.6v1.1z"/>
<path d="M157.4 48.6l.5 3.4h-.9zM157 32.8h.9l-.5 3.4z"/>
<path d="M228.4 90.4l.5 3.3h-1zM227.9 151.1h1l-.5 3.3zM221.9 87.1h1l-.5 3.3zM222.4 96.4l.5 3.3h-1zM183.4 103.1h1l-.5 3.3zM183.9 125.2l.5 3.3h-1zM189.9 96.4l.5 3.3h-1zM189.4 103.1h1l-.5 3.3zM60 104.9l.5 3.3h-1zM59.5 136.6h1l-.5 3.3zM60 96.4l.5 3.3h-1zM59.5 101.6h1l-.5 3.3zM84.9 41.3h1l-.5 3.4zM85.4 48.6l.5 3.4h-1z"/>
<path d="M88.5 108.9l.5 3.4h-1.1zM88.5 104.3l.5 3.3h-1.1zM88.5 92.4l.5 3.3h-1.1zM87.9 149.1h1.1l-.5 3.3zM87.9 136.4h1.1l-.5 3.3z"/>
<path d="M100.4 83.7l3.2-.4v1zM140.2 83.3l3.2 .4-3.2 .6zM111.4 83.7l3.4-.4v1zM128.1 83.3l3.3 .4-3.3 .6z"/>
</g>
<g font-size="8.1">
<text x="67.6" y="9.7">2</text>
<text x="207.3" y="9.7">1</text>
<text x="3.7" y="57">A</text>
<text x="269.7" y="57">A</text>
<text x="4.4" y="164.9">B</text>
<text x="270.4" y="164.9">B</text>
<text x="67.6" y="212.2">2</text>
<text x="207.3" y="212.2">1</text>
</g>
<text font-size="5.6" x="221.1" y="190.3">CASE</text>
<text font-size="4.9" x="192.7" y="191.4">1</text>
<g font-size="3.9" fill="#808080">
<text x="115.6" y="25.3">104.00</text>
<text x="156.6" y="47.2" transform="rotate(-90 156.6 47.2)">25.00</text>
<text x="97.6" y="57.8">28.00</text>
<text x="140.9" y="57.8">8.00</text>
<text x="84.6" y="63.6" transform="rotate(-90 84.6 63.6)">8.00</text>
<text x="19" y="81.8">11.00</text>
<text x="101.8" y="81.6" transform="rotate(-90 101.8 81.6)">42.19</text>
<text x="112.9" y="81.6" transform="rotate(-90 112.9 81.6)">20.00</text>
<text x="122.9" y="81.6" transform="rotate(-90 122.9 81.6)">0</text>
<text x="132.9" y="81.6" transform="rotate(-90 132.9 81.6)">20.00</text>
<text x="144.9" y="81.6" transform="rotate(-90 144.9 81.6)">44.00</text>
<text x="214.4" y="81.3">11.00</text>
<text x="189.1" y="89" transform="rotate(-90 189.1 89)">20.00</text>
<text x="59.2" y="93.8" transform="rotate(-90 59.2 93.8)">17.00</text>
<text x="76.7" y="93.9">60.00</text>
<text x="154.4" y="95" transform="rotate(-40 154.4 95)">R4.00</text>
<text x="76.7" y="105.7">34.50</text>
<text x="154.2" y="107.2" transform="rotate(15 154.2 107.2)">R8.00</text>
<text x="76.7" y="110.4">28.75</text>
<text x="221.6" y="114.6" transform="rotate(-90 221.6 114.6)">12.00</text>
<text x="84.2" y="123.9">0</text>
<text x="183.1" y="120.6" transform="rotate(-90 183.1 120.6)">37.50</text>
<text x="59.2" y="128.3" transform="rotate(-90 59.2 128.3)">70.00</text>
<text x="227.6" y="128.3" transform="rotate(-90 227.6 128.3)">128.00</text>
<text x="77.1" y="132.7">R3.00</text>
<text x="76.7" y="141.1">34.50</text>
<text x="156.2" y="145.3">5 X</text>
<text x="167.3" y="145.3">3.00 THRU</text>
<text x="76.7" y="153.9">60.00</text>
<text x="53.8" y="163.6">5.00</text>
<text x="185" y="163.6">4.00</text>
<text x="101" y="169.3">4 X</text>
<text x="112.1" y="169.3">3.50 THRU</text>
</g>
<g font-size="3.5">
<text x="81.9" y="181.5">ESTOS PLANOS FORMAN PARTE</text>
<text x="144" y="184.2">5/15/2026</text>
<text x="172.8" y="184.6">DJH</text>
<text x="205.3" y="182.7">No. DE Pieza:</text>
<text x="81.9" y="186">DEL DESARROLLO DEL PROYECTO</text>
<text x="81.9" y="190.6">AMTQ. SU REPRODUCCIÓN O</text>
<text x="81.9" y="195.1">DISTRIBUCIÓN SIN AUTORIZACIÓN</text>
<text x="145" y="193.5">mm [in]</text>
<text x="172.9" y="193.5">JPN</text>
<text x="81.9" y="199.6">ESTÁ PROHIBIDA.</text>
<text x="190.6" y="201.1">PLA</text>
</g>
<g font-size="3.4">
<text x="221.6" y="199.6">Escala: 1:2</text>
<text x="244.5" y="199.6">Hoja: 10 DE 19</text>
</g>
<g font-size="2.8">
<text x="144.2" y="179.9">Fecha:</text>
<text x="167.5" y="179.9">DISEÑO:</text>
<text x="187.4" y="182.7">Cantidad</text>
<text x="144.2" y="189">UNIDADES:</text>
<text x="167.7" y="190.3">DIBUJO:</text>
<text x="167.8" y="198.1">MATERIAL:</text>
</g>
</svg>
